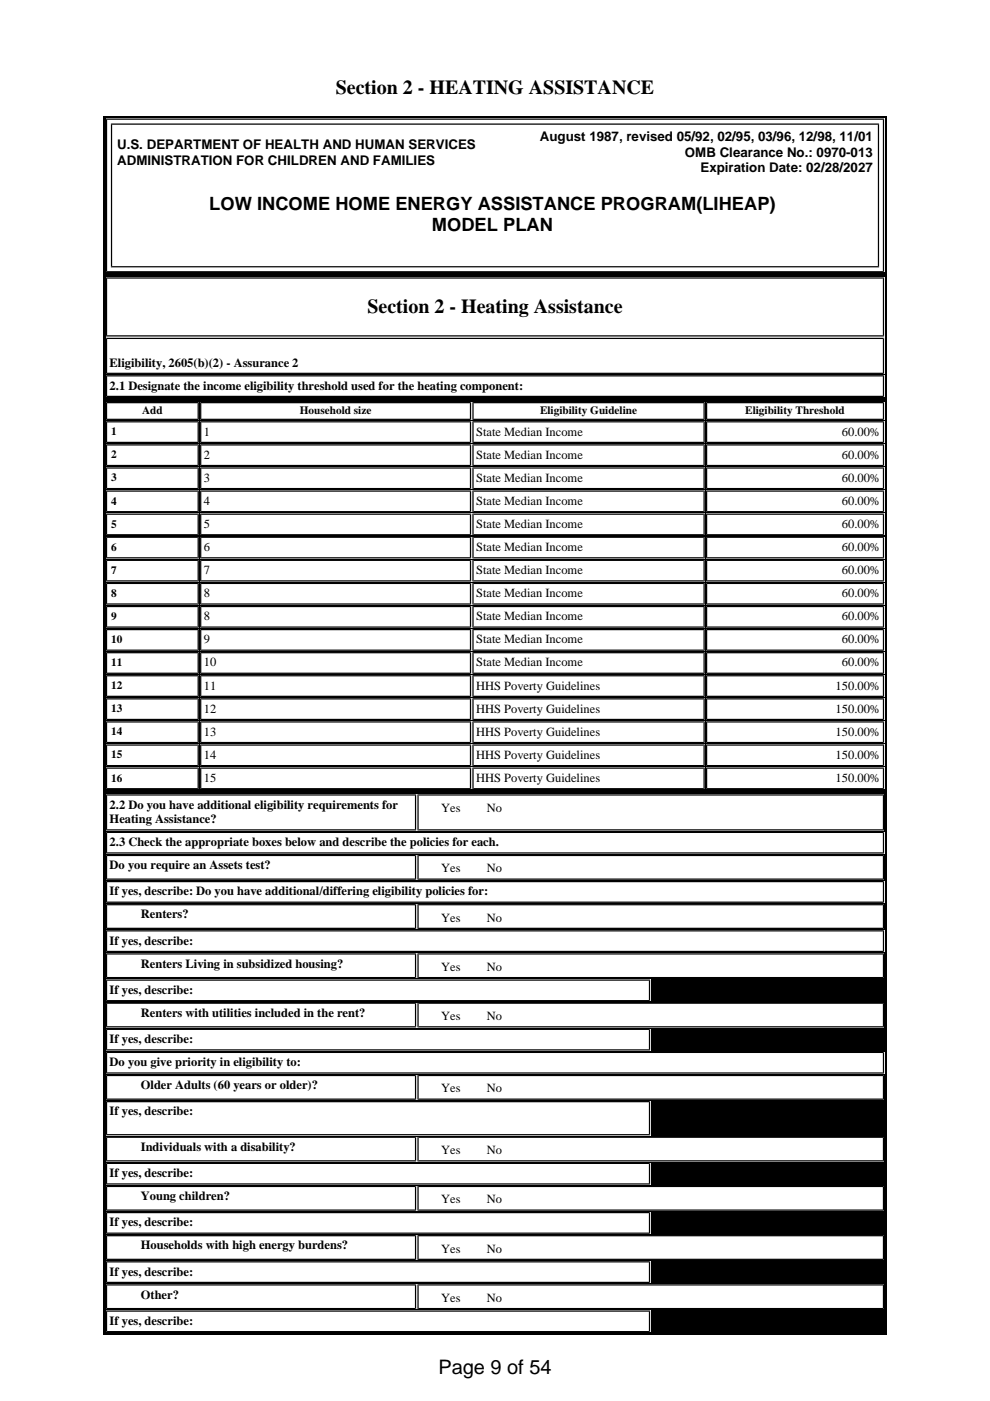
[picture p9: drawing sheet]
<svg xmlns="http://www.w3.org/2000/svg" width="210mm" height="297mm" viewBox="0 0 210 297" stroke-linecap="round" stroke-linejoin="round" font-family="sans-serif">
<path d="M21.9 24.6h166.1v33.7h-166.1z" fill="#000"/>
<path d="M21.9 24.7h166.1M22.1 24.6v33.7M187.8 24.6v33.7M21.9 58.1h166.1" fill="none" stroke="#000" stroke-width=".26"/>
<path d="M22.5 25.1h164.9v32.6h-164.9z" fill="#fff"/>
<path d="M22.5 25.3h164.9M22.6 25.1v32.6M23.5 26.3h162.9M23.6 26.2v30.5M186.3 26.2v30.5M187.3 25.1v32.6M21.9 58.4h166.1M22.1 58.3v26.4M22.5 57.6h164.9M23.5 56.6h162.9M187.8 58.3v26.4M21.9 84.6h166.1" fill="none" stroke="#000" stroke-width=".26"/>
<path d="M21.9 58.3h166.1v26.4h-166.1z" fill="#000"/>
<path d="M22.5 58.8h164.9v12.5h-164.9z" fill="#fff"/>
<path d="M22.5 58.9h164.9M22.6 58.8v12.5M187.3 58.8v12.5M22.5 71.2h164.9" fill="none" stroke="#000" stroke-width=".26"/>
<path d="M22.5 71.6h164.9v7.7h-164.9z" fill="#fff"/>
<path d="M22.5 71.7h164.9M22.5 79.2h164.9M22.6 71.6v7.7M187.3 71.6v7.7" fill="none" stroke="#000" stroke-width=".26"/>
<path d="M22.5 79.5h164.9v4.7h-164.9z" fill="#fff"/>
<path d="M22.5 79.7h164.9M22.6 79.6v4.6M187.3 79.6v4.6M21.9 84.8h166.1M22.1 84.7v83.2M22.5 84h164.9M187.8 84.7v83.2M21.9 167.8h166.1" fill="none" stroke="#000" stroke-width=".26"/>
<path d="M21.9 84.7h166.1v83.2h-166.1z" fill="#000"/>
<path d="M22.5 85.2h19.7v3.8h-19.7z" fill="#fff"/>
<path d="M22.5 85.4h19.7M22.5 88.9h19.7M22.6 85.2v3.8M42 85.2v3.8" fill="none" stroke="#000" stroke-width=".26"/>
<path d="M42.4 85.2h57.5v3.8h-57.5z" fill="#fff"/>
<path d="M42.4 85.4h57.5M42.4 88.9h57.5M42.6 85.2v3.8M99.8 85.2v3.8" fill="none" stroke="#000" stroke-width=".26"/>
<path d="M100.2 85.2h49.2v3.8h-49.2z" fill="#fff"/>
<path d="M100.2 85.4h49.2M100.2 88.9h49.2M100.3 85.2v3.8M149.3 85.2v3.8" fill="none" stroke="#000" stroke-width=".26"/>
<path d="M149.7 85.2h37.7v3.8h-37.7z" fill="#fff"/>
<path d="M149.7 85.4h37.7M149.7 88.9h37.7M149.8 85.2v3.8M187.3 85.2v3.8" fill="none" stroke="#000" stroke-width=".26"/>
<path d="M22.5 89.3h19.7v4.6h-19.7z" fill="#fff"/>
<path d="M22.5 89.4h19.7M22.5 93.8h19.7M22.6 89.3v4.6M42 89.3v4.6" fill="none" stroke="#000" stroke-width=".26"/>
<path d="M42.4 89.3h57.5v4.6h-57.5z" fill="#fff"/>
<path d="M42.4 89.4h57.5M42.4 93.8h57.5M42.6 89.3v4.6M99.8 89.3v4.6" fill="none" stroke="#000" stroke-width=".26"/>
<path d="M100.2 89.3h49.2v4.6h-49.2z" fill="#fff"/>
<path d="M100.2 89.4h49.2M100.2 93.8h49.2M100.3 89.3v4.6M149.3 89.3v4.6" fill="none" stroke="#000" stroke-width=".26"/>
<path d="M149.7 89.3h37.7v4.6h-37.7z" fill="#fff"/>
<path d="M149.7 89.4h37.7M149.7 93.8h37.7M149.8 89.3v4.6M187.3 89.3v4.6" fill="none" stroke="#000" stroke-width=".26"/>
<path d="M22.5 94.2h19.7v4.6h-19.7z" fill="#fff"/>
<path d="M22.5 94.3h19.7M22.5 98.7h19.7M22.6 94.2v4.6M42 94.2v4.6" fill="none" stroke="#000" stroke-width=".26"/>
<path d="M42.4 94.2h57.5v4.6h-57.5z" fill="#fff"/>
<path d="M42.4 94.3h57.5M42.4 98.7h57.5M42.6 94.2v4.6M99.8 94.2v4.6" fill="none" stroke="#000" stroke-width=".26"/>
<path d="M100.2 94.2h49.2v4.6h-49.2z" fill="#fff"/>
<path d="M100.2 94.3h49.2M100.2 98.7h49.2M100.3 94.2v4.6M149.3 94.2v4.6" fill="none" stroke="#000" stroke-width=".26"/>
<path d="M149.7 94.2h37.7v4.6h-37.7z" fill="#fff"/>
<path d="M149.7 94.3h37.7M149.7 98.7h37.7M149.8 94.2v4.6M187.3 94.2v4.6" fill="none" stroke="#000" stroke-width=".26"/>
<path d="M22.5 99.1h19.7v4.6h-19.7z" fill="#fff"/>
<path d="M22.5 99.2h19.7M22.6 99.1v4.6M42 99.1v4.6M22.5 103.6h19.7" fill="none" stroke="#000" stroke-width=".26"/>
<path d="M42.4 99.1h57.5v4.6h-57.5z" fill="#fff"/>
<path d="M42.4 99.2h57.5M42.6 99.1v4.6M99.8 99.1v4.6M42.4 103.6h57.5" fill="none" stroke="#000" stroke-width=".26"/>
<path d="M100.2 99.1h49.2v4.6h-49.2z" fill="#fff"/>
<path d="M100.2 99.2h49.2M100.3 99.1v4.6M149.3 99.1v4.6M100.2 103.6h49.2" fill="none" stroke="#000" stroke-width=".26"/>
<path d="M149.7 99.1h37.7v4.6h-37.7z" fill="#fff"/>
<path d="M149.7 99.2h37.7M149.8 99.1v4.6M187.3 99.1v4.6M149.7 103.6h37.7" fill="none" stroke="#000" stroke-width=".26"/>
<path d="M22.5 104h19.7v4.6h-19.7z" fill="#fff"/>
<path d="M22.5 104.1h19.7M22.5 108.5h19.7M22.6 104v4.6M42 104v4.6" fill="none" stroke="#000" stroke-width=".26"/>
<path d="M42.4 104h57.5v4.6h-57.5z" fill="#fff"/>
<path d="M42.4 104.1h57.5M42.4 108.5h57.5M42.6 104v4.6M99.8 104v4.6" fill="none" stroke="#000" stroke-width=".26"/>
<path d="M100.2 104h49.2v4.6h-49.2z" fill="#fff"/>
<path d="M100.2 104.1h49.2M100.2 108.5h49.2M100.3 104v4.6M149.3 104v4.6" fill="none" stroke="#000" stroke-width=".26"/>
<path d="M149.7 104h37.7v4.6h-37.7z" fill="#fff"/>
<path d="M149.7 104.1h37.7M149.7 108.5h37.7M149.8 104v4.6M187.3 104v4.6" fill="none" stroke="#000" stroke-width=".26"/>
<path d="M22.5 108.9h19.7v4.6h-19.7z" fill="#fff"/>
<path d="M22.5 109h19.7M22.5 113.4h19.7M22.6 108.9v4.6M42 108.9v4.6" fill="none" stroke="#000" stroke-width=".26"/>
<path d="M42.4 108.9h57.5v4.6h-57.5z" fill="#fff"/>
<path d="M42.4 109h57.5M42.4 113.4h57.5M42.6 108.9v4.6M99.8 108.9v4.6" fill="none" stroke="#000" stroke-width=".26"/>
<path d="M100.2 108.9h49.2v4.6h-49.2z" fill="#fff"/>
<path d="M100.2 109h49.2M100.2 113.4h49.2M100.3 108.9v4.6M149.3 108.9v4.6" fill="none" stroke="#000" stroke-width=".26"/>
<path d="M149.7 108.9h37.7v4.6h-37.7z" fill="#fff"/>
<path d="M149.7 109h37.7M149.7 113.4h37.7M149.8 108.9v4.6M187.3 108.9v4.6" fill="none" stroke="#000" stroke-width=".26"/>
<path d="M22.5 113.8h19.7v4.6h-19.7z" fill="#fff"/>
<path d="M22.5 113.9h19.7M22.5 118.3h19.7M22.6 113.8v4.6M42 113.8v4.6" fill="none" stroke="#000" stroke-width=".26"/>
<path d="M42.4 113.8h57.5v4.6h-57.5z" fill="#fff"/>
<path d="M42.4 113.9h57.5M42.4 118.3h57.5M42.6 113.8v4.6M99.8 113.8v4.6" fill="none" stroke="#000" stroke-width=".26"/>
<path d="M100.2 113.8h49.2v4.6h-49.2z" fill="#fff"/>
<path d="M100.2 113.9h49.2M100.2 118.3h49.2M100.3 113.8v4.6M149.3 113.8v4.6" fill="none" stroke="#000" stroke-width=".26"/>
<path d="M149.7 113.8h37.7v4.6h-37.7z" fill="#fff"/>
<path d="M149.7 113.9h37.7M149.7 118.3h37.7M149.8 113.8v4.6M187.3 113.8v4.6" fill="none" stroke="#000" stroke-width=".26"/>
<path d="M22.5 118.7h19.7v4.6h-19.7z" fill="#fff"/>
<path d="M22.5 118.8h19.7M22.6 118.7v4.6M42 118.7v4.6M22.5 123.2h19.7" fill="none" stroke="#000" stroke-width=".26"/>
<path d="M42.4 118.7h57.5v4.6h-57.5z" fill="#fff"/>
<path d="M42.4 118.8h57.5M42.6 118.7v4.6M99.8 118.7v4.6M42.4 123.2h57.5" fill="none" stroke="#000" stroke-width=".26"/>
<path d="M100.2 118.7h49.2v4.6h-49.2z" fill="#fff"/>
<path d="M100.2 118.8h49.2M100.3 118.7v4.6M149.3 118.7v4.6M100.2 123.2h49.2" fill="none" stroke="#000" stroke-width=".26"/>
<path d="M149.7 118.7h37.7v4.6h-37.7z" fill="#fff"/>
<path d="M149.7 118.8h37.7M149.8 118.7v4.6M187.3 118.7v4.6M149.7 123.2h37.7" fill="none" stroke="#000" stroke-width=".26"/>
<path d="M22.5 123.6h19.7v4.6h-19.7z" fill="#fff"/>
<path d="M22.5 123.7h19.7M22.5 128.1h19.7M22.6 123.6v4.6M42 123.6v4.6" fill="none" stroke="#000" stroke-width=".26"/>
<path d="M42.4 123.6h57.5v4.6h-57.5z" fill="#fff"/>
<path d="M42.4 123.7h57.5M42.4 128.1h57.5M42.6 123.6v4.6M99.8 123.6v4.6" fill="none" stroke="#000" stroke-width=".26"/>
<path d="M100.2 123.6h49.2v4.6h-49.2z" fill="#fff"/>
<path d="M100.2 123.7h49.2M100.2 128.1h49.2M100.3 123.6v4.6M149.3 123.6v4.6" fill="none" stroke="#000" stroke-width=".26"/>
<path d="M149.7 123.6h37.7v4.6h-37.7z" fill="#fff"/>
<path d="M149.7 123.7h37.7M149.7 128.1h37.7M149.8 123.6v4.6M187.3 123.6v4.6" fill="none" stroke="#000" stroke-width=".26"/>
<path d="M22.5 128.5h19.7v4.6h-19.7z" fill="#fff"/>
<path d="M22.5 128.6h19.7M22.5 133h19.7M22.6 128.5v4.6M42 128.5v4.6" fill="none" stroke="#000" stroke-width=".26"/>
<path d="M42.4 128.5h57.5v4.6h-57.5z" fill="#fff"/>
<path d="M42.4 128.6h57.5M42.4 133h57.5M42.6 128.5v4.6M99.8 128.5v4.6" fill="none" stroke="#000" stroke-width=".26"/>
<path d="M100.2 128.5h49.2v4.6h-49.2z" fill="#fff"/>
<path d="M100.2 128.6h49.2M100.2 133h49.2M100.3 128.5v4.6M149.3 128.5v4.6" fill="none" stroke="#000" stroke-width=".26"/>
<path d="M149.7 128.5h37.7v4.6h-37.7z" fill="#fff"/>
<path d="M149.7 128.6h37.7M149.7 133h37.7M149.8 128.5v4.6M187.3 128.5v4.6" fill="none" stroke="#000" stroke-width=".26"/>
<path d="M22.5 133.4h19.7v4.6h-19.7z" fill="#fff"/>
<path d="M22.5 133.5h19.7M22.5 137.9h19.7M22.6 133.4v4.6M42 133.4v4.6" fill="none" stroke="#000" stroke-width=".26"/>
<path d="M42.4 133.4h57.5v4.6h-57.5z" fill="#fff"/>
<path d="M42.4 133.5h57.5M42.4 137.9h57.5M42.6 133.4v4.6M99.8 133.4v4.6" fill="none" stroke="#000" stroke-width=".26"/>
<path d="M100.2 133.4h49.2v4.6h-49.2z" fill="#fff"/>
<path d="M100.2 133.5h49.2M100.2 137.9h49.2M100.3 133.4v4.6M149.3 133.4v4.6" fill="none" stroke="#000" stroke-width=".26"/>
<path d="M149.7 133.4h37.7v4.6h-37.7z" fill="#fff"/>
<path d="M149.7 133.5h37.7M149.7 137.9h37.7M149.8 133.4v4.6M187.3 133.4v4.6" fill="none" stroke="#000" stroke-width=".26"/>
<path d="M22.5 138.2h19.7v4.7h-19.7z" fill="#fff"/>
<path d="M22.5 138.4h19.7M22.6 138.3v4.6M42 138.3v4.6M22.5 142.7h19.7" fill="none" stroke="#000" stroke-width=".26"/>
<path d="M42.4 138.2h57.5v4.7h-57.5z" fill="#fff"/>
<path d="M42.4 138.4h57.5M42.6 138.3v4.6M99.8 138.3v4.6M42.4 142.7h57.5" fill="none" stroke="#000" stroke-width=".26"/>
<path d="M100.2 138.2h49.2v4.7h-49.2z" fill="#fff"/>
<path d="M100.2 138.4h49.2M100.3 138.3v4.6M149.3 138.3v4.6M100.2 142.7h49.2" fill="none" stroke="#000" stroke-width=".26"/>
<path d="M149.7 138.2h37.7v4.7h-37.7z" fill="#fff"/>
<path d="M149.7 138.4h37.7M149.8 138.3v4.6M187.3 138.3v4.6M149.7 142.7h37.7" fill="none" stroke="#000" stroke-width=".26"/>
<path d="M22.5 143.1h19.7v4.7h-19.7z" fill="#fff"/>
<path d="M22.5 143.3h19.7M22.5 147.6h19.7M22.6 143.1v4.7M42 143.1v4.7" fill="none" stroke="#000" stroke-width=".26"/>
<path d="M42.4 143.1h57.5v4.7h-57.5z" fill="#fff"/>
<path d="M42.4 143.3h57.5M42.4 147.6h57.5M42.6 143.1v4.7M99.8 143.1v4.7" fill="none" stroke="#000" stroke-width=".26"/>
<path d="M100.2 143.1h49.2v4.7h-49.2z" fill="#fff"/>
<path d="M100.2 143.3h49.2M100.2 147.6h49.2M100.3 143.1v4.7M149.3 143.1v4.7" fill="none" stroke="#000" stroke-width=".26"/>
<path d="M149.7 143.1h37.7v4.7h-37.7z" fill="#fff"/>
<path d="M149.7 143.3h37.7M149.7 147.6h37.7M149.8 143.1v4.7M187.3 143.1v4.7" fill="none" stroke="#000" stroke-width=".26"/>
<path d="M22.5 148h19.7v4.7h-19.7z" fill="#fff"/>
<path d="M22.5 148.2h19.7M22.5 152.5h19.7M22.6 148v4.7M42 148v4.7" fill="none" stroke="#000" stroke-width=".26"/>
<path d="M42.4 148h57.5v4.7h-57.5z" fill="#fff"/>
<path d="M42.4 148.2h57.5M42.4 152.5h57.5M42.6 148v4.7M99.8 148v4.7" fill="none" stroke="#000" stroke-width=".26"/>
<path d="M100.2 148h49.2v4.7h-49.2z" fill="#fff"/>
<path d="M100.2 148.2h49.2M100.2 152.5h49.2M100.3 148v4.7M149.3 148v4.7" fill="none" stroke="#000" stroke-width=".26"/>
<path d="M149.7 148h37.7v4.7h-37.7z" fill="#fff"/>
<path d="M149.7 148.2h37.7M149.7 152.5h37.7M149.8 148v4.7M187.3 148v4.7" fill="none" stroke="#000" stroke-width=".26"/>
<path d="M22.5 152.9h19.7v4.7h-19.7z" fill="#fff"/>
<path d="M22.5 153.1h19.7M22.5 157.4h19.7M22.6 152.9v4.7M42 152.9v4.7" fill="none" stroke="#000" stroke-width=".26"/>
<path d="M42.4 152.9h57.5v4.7h-57.5z" fill="#fff"/>
<path d="M42.4 153.1h57.5M42.4 157.4h57.5M42.6 152.9v4.7M99.8 152.9v4.7" fill="none" stroke="#000" stroke-width=".26"/>
<path d="M100.2 152.9h49.2v4.7h-49.2z" fill="#fff"/>
<path d="M100.2 153.1h49.2M100.2 157.4h49.2M100.3 152.9v4.7M149.3 152.9v4.7" fill="none" stroke="#000" stroke-width=".26"/>
<path d="M149.7 152.9h37.7v4.7h-37.7z" fill="#fff"/>
<path d="M149.7 153.1h37.7M149.7 157.4h37.7M149.8 152.9v4.7M187.3 152.9v4.7" fill="none" stroke="#000" stroke-width=".26"/>
<path d="M22.5 157.8h19.7v4.7h-19.7z" fill="#fff"/>
<path d="M22.5 158h19.7M22.6 157.8v4.7M42 157.8v4.7M22.5 162.3h19.7" fill="none" stroke="#000" stroke-width=".26"/>
<path d="M42.4 157.8h57.5v4.7h-57.5z" fill="#fff"/>
<path d="M42.4 158h57.5M42.6 157.8v4.7M99.8 157.8v4.7M42.4 162.3h57.5" fill="none" stroke="#000" stroke-width=".26"/>
<path d="M100.2 157.8h49.2v4.7h-49.2z" fill="#fff"/>
<path d="M100.2 158h49.2M100.3 157.8v4.7M149.3 157.8v4.7M100.2 162.3h49.2" fill="none" stroke="#000" stroke-width=".26"/>
<path d="M149.7 157.8h37.7v4.7h-37.7z" fill="#fff"/>
<path d="M149.7 158h37.7M149.8 157.8v4.7M187.3 157.8v4.7M149.7 162.3h37.7" fill="none" stroke="#000" stroke-width=".26"/>
<path d="M22.5 162.7h19.7v4.7h-19.7z" fill="#fff"/>
<path d="M22.5 162.9h19.7M22.5 167.2h19.7M22.6 162.7v4.7M42 162.7v4.7" fill="none" stroke="#000" stroke-width=".26"/>
<path d="M42.4 162.7h57.5v4.7h-57.5z" fill="#fff"/>
<path d="M42.4 162.9h57.5M42.4 167.2h57.5M42.6 162.7v4.7M99.8 162.7v4.7" fill="none" stroke="#000" stroke-width=".26"/>
<path d="M100.2 162.7h49.2v4.7h-49.2z" fill="#fff"/>
<path d="M100.2 162.9h49.2M100.2 167.2h49.2M100.3 162.7v4.7M149.3 162.7v4.7" fill="none" stroke="#000" stroke-width=".26"/>
<path d="M149.7 162.7h37.7v4.7h-37.7z" fill="#fff"/>
<path d="M21.9 168h166.1M22.1 167.9v115.1M149.7 162.9h37.7M149.7 167.2h37.7M149.8 162.7v4.7M187.3 162.7v4.7M187.8 167.9v115.1M21.9 282.9h166.1" fill="none" stroke="#000" stroke-width=".26"/>
<path d="M21.9 167.9h166.1v115.1h-166.1z" fill="#000"/>
<path d="M22.5 168.4h65.7v7.7h-65.7z" fill="#fff"/>
<path d="M22.5 168.5h65.7M22.5 176h65.7M22.6 168.4v7.7M88.1 168.4v7.7" fill="none" stroke="#000" stroke-width=".26"/>
<path d="M88.5 168.4h98.9v7.7h-98.9z" fill="#fff"/>
<path d="M88.5 168.5h98.9M88.5 176h98.9M88.6 168.4v7.7M187.3 168.4v7.7" fill="none" stroke="#000" stroke-width=".26"/>
<path d="M22.5 176.3h164.9v4.7h-164.9z" fill="#fff"/>
<path d="M22.5 176.5h164.9M22.6 176.4v4.6M187.3 176.4v4.6M22.5 180.8h164.9" fill="none" stroke="#000" stroke-width=".26"/>
<path d="M22.5 181.2h65.7v5.3h-65.7z" fill="#fff"/>
<path d="M22.5 181.4h65.7M22.5 186.4h65.7M22.6 181.2v5.3M88.1 181.2v5.3" fill="none" stroke="#000" stroke-width=".26"/>
<path d="M88.5 181.2h98.9v5.3h-98.9z" fill="#fff"/>
<path d="M88.5 181.4h98.9M88.5 186.4h98.9M88.6 181.2v5.3M187.3 181.2v5.3" fill="none" stroke="#000" stroke-width=".26"/>
<path d="M22.5 186.8h164.9v4.6h-164.9z" fill="#fff"/>
<path d="M22.5 186.9h164.9M22.5 191.3h164.9M22.6 186.8v4.6M187.3 186.8v4.6" fill="none" stroke="#000" stroke-width=".26"/>
<path d="M22.5 191.7h65.7v5.3h-65.7z" fill="#fff"/>
<path d="M22.5 191.8h65.7M22.5 196.8h65.7M22.6 191.7v5.3M88.1 191.7v5.3" fill="none" stroke="#000" stroke-width=".26"/>
<path d="M88.5 191.7h98.9v5.3h-98.9z" fill="#fff"/>
<path d="M88.5 191.8h98.9M88.5 196.8h98.9M88.6 191.7v5.3M187.3 191.7v5.3" fill="none" stroke="#000" stroke-width=".26"/>
<path d="M22.5 197.2h164.9v4.7h-164.9z" fill="#fff"/>
<path d="M22.5 197.4h164.9M22.6 197.2v4.7M187.3 197.2v4.7M22.5 201.7h164.9" fill="none" stroke="#000" stroke-width=".26"/>
<path d="M22.5 202.1h65.7v5.3h-65.7z" fill="#fff"/>
<path d="M22.5 202.3h65.7M22.5 207.3h65.7M22.6 202.1v5.3M88.1 202.1v5.3" fill="none" stroke="#000" stroke-width=".26"/>
<path d="M88.5 202.1h98.9v5.3h-98.9z" fill="#fff"/>
<path d="M88.5 202.3h98.9M88.5 207.3h98.9M88.6 202.1v5.3M187.3 202.1v5.3" fill="none" stroke="#000" stroke-width=".26"/>
<path d="M22.5 207.7h115.3v4.6h-115.3z" fill="#fff"/>
<path d="M22.5 207.8h115.3M22.5 212.2h115.3M22.6 207.7v4.6M137.7 207.7v4.6" fill="none" stroke="#000" stroke-width=".26"/>
<path d="M22.5 212.6h65.7v5.2h-65.7z" fill="#fff"/>
<path d="M22.5 212.7h65.7M22.5 217.7h65.7M22.6 212.6v5.2M88.1 212.6v5.2" fill="none" stroke="#000" stroke-width=".26"/>
<path d="M88.5 212.6h98.9v5.2h-98.9z" fill="#fff"/>
<path d="M88.5 212.7h98.9M88.5 217.7h98.9M88.6 212.6v5.2M187.3 212.6v5.2" fill="none" stroke="#000" stroke-width=".26"/>
<path d="M22.5 218.1h115.3v4.6h-115.3z" fill="#fff"/>
<path d="M22.5 218.2h115.3M22.6 218.1v4.6M137.7 218.1v4.6M22.5 222.6h115.3" fill="none" stroke="#000" stroke-width=".26"/>
<path d="M22.5 223h164.9v4.6h-164.9z" fill="#fff"/>
<path d="M22.5 223.1h164.9M22.5 227.5h164.9M22.6 223v4.6M187.3 223v4.6" fill="none" stroke="#000" stroke-width=".26"/>
<path d="M22.5 227.9h65.7v5.3h-65.7z" fill="#fff"/>
<path d="M22.5 228h65.7M22.5 233h65.7M22.6 227.9v5.3M88.1 227.9v5.3" fill="none" stroke="#000" stroke-width=".26"/>
<path d="M88.5 227.9h98.9v5.3h-98.9z" fill="#fff"/>
<path d="M88.5 228h98.9M88.5 233h98.9M88.6 227.9v5.3M187.3 227.9v5.3" fill="none" stroke="#000" stroke-width=".26"/>
<path d="M22.5 233.4h115.3v7.3h-115.3z" fill="#fff"/>
<path d="M22.5 233.6h115.3M22.6 233.4v7.3M137.7 233.4v7.3M22.5 240.6h115.3" fill="none" stroke="#000" stroke-width=".26"/>
<path d="M22.5 241h65.7v5.3h-65.7z" fill="#fff"/>
<path d="M22.5 241.1h65.7M22.5 246.1h65.7M22.6 241v5.3M88.1 241v5.3" fill="none" stroke="#000" stroke-width=".26"/>
<path d="M88.5 241h98.9v5.3h-98.9z" fill="#fff"/>
<path d="M88.5 241.1h98.9M88.5 246.1h98.9M88.6 241v5.3M187.3 241v5.3" fill="none" stroke="#000" stroke-width=".26"/>
<path d="M22.5 246.5h115.3v4.7h-115.3z" fill="#fff"/>
<path d="M22.5 246.7h115.3M22.5 251h115.3M22.6 246.5v4.7M137.7 246.5v4.7" fill="none" stroke="#000" stroke-width=".26"/>
<path d="M22.5 251.4h65.7v5.3h-65.7z" fill="#fff"/>
<path d="M22.5 251.5h65.7M22.5 256.6h65.7M22.6 251.4v5.3M88.1 251.4v5.3" fill="none" stroke="#000" stroke-width=".26"/>
<path d="M88.5 251.4h98.9v5.3h-98.9z" fill="#fff"/>
<path d="M88.5 251.5h98.9M88.5 256.6h98.9M88.6 251.4v5.3M187.3 251.4v5.3" fill="none" stroke="#000" stroke-width=".26"/>
<path d="M22.5 257h115.3v4.6h-115.3z" fill="#fff"/>
<path d="M22.5 257.1h115.3M22.6 257v4.6M137.7 257v4.6M22.5 261.5h115.3" fill="none" stroke="#000" stroke-width=".26"/>
<path d="M22.5 261.9h65.7v5.2h-65.7z" fill="#fff"/>
<path d="M22.5 262h65.7M22.5 267h65.7M22.6 261.9v5.2M88.1 261.9v5.2" fill="none" stroke="#000" stroke-width=".26"/>
<path d="M88.5 261.9h98.9v5.2h-98.9z" fill="#fff"/>
<path d="M88.5 262h98.9M88.5 267h98.9M88.6 261.9v5.2M187.3 261.9v5.2" fill="none" stroke="#000" stroke-width=".26"/>
<path d="M22.5 267.4h115.3v4.6h-115.3z" fill="#fff"/>
<path d="M22.5 267.5h115.3M22.5 271.9h115.3M22.6 267.4v4.6M137.7 267.4v4.6" fill="none" stroke="#000" stroke-width=".26"/>
<path d="M22.5 272.3h65.7v5.3h-65.7z" fill="#fff"/>
<path d="M22.5 272.4h65.7M22.5 277.4h65.7M22.6 272.3v5.3M88.1 272.3v5.3" fill="none" stroke="#000" stroke-width=".26"/>
<path d="M88.5 272.3h98.9v5.3h-98.9z" fill="#fff"/>
<path d="M88.5 272.4h98.9M88.5 277.4h98.9M88.6 272.3v5.3M187.3 272.3v5.3" fill="none" stroke="#000" stroke-width=".26"/>
<path d="M22.5 277.8h115.3v4.7h-115.3z" fill="#fff"/>
<path d="M22.5 278h115.3M22.6 277.8v4.7M137.7 277.8v4.7M22.5 282.3h115.3" fill="none" stroke="#000" stroke-width=".26"/>
<g font-size="4.2">
<text x="71.2" y="19.8">Section 2 - HEATING ASSISTANCE</text>
<text x="77.9" y="66.3">Section 2 - Heating Assistance</text>
<text x="92.9" y="291.3">Page 9 of 54</text>
</g>
<g font-size="3.9">
<text x="44.4" y="44.6">LOW INCOME HOME ENERGY ASSISTANCE PROGRAM(LIHEAP)</text>
<text x="91.6" y="49">MODEL PLAN</text>
</g>
<g font-size="2.8">
<text x="114.5" y="30">August 1987, revised 05/92, 02/95, 03/96, 12/98, 11/01</text>
<text x="24.8" y="31.6">U.S. DEPARTMENT OF HEALTH AND HUMAN SERVICES</text>
<text x="24.8" y="34.9">ADMINISTRATION FOR CHILDREN AND FAMILIES</text>
<text x="145.2" y="33.3">OMB Clearance No.: 0970-013</text>
<text x="148.5" y="36.5">Expiration Date: 02/28/2027</text>
</g>
<g font-size="2.6">
<text x="23.2" y="77.7">Eligibility, 2605(b)(2) - Assurance 2</text>
<text x="23.2" y="82.6">2.1 Designate the income eligibility threshold used for the heating component:</text>
<text x="43.2" y="92.4">1</text>
<text x="101" y="92.4">State Median Income</text>
<text x="178.5" y="92.4">60.00%</text>
<text x="43.2" y="97.3">2</text>
<text x="101" y="97.3">State Median Income</text>
<text x="178.5" y="97.3">60.00%</text>
<text x="43.2" y="102.1">3</text>
<text x="43.2" y="107">4</text>
<text x="101" y="102.1">State Median Income</text>
<text x="101" y="107">State Median Income</text>
<text x="178.5" y="102.1">60.00%</text>
<text x="178.5" y="107">60.00%</text>
<text x="43.2" y="111.9">5</text>
<text x="101" y="111.9">State Median Income</text>
<text x="178.5" y="111.9">60.00%</text>
<text x="43.2" y="116.8">6</text>
<text x="101" y="116.8">State Median Income</text>
<text x="178.5" y="116.8">60.00%</text>
<text x="43.2" y="121.7">7</text>
<text x="101" y="121.7">State Median Income</text>
<text x="178.5" y="121.7">60.00%</text>
<text x="43.2" y="126.6">8</text>
<text x="43.2" y="131.5">8</text>
<text x="101" y="126.6">State Median Income</text>
<text x="101" y="131.5">State Median Income</text>
<text x="178.5" y="126.6">60.00%</text>
<text x="178.5" y="131.5">60.00%</text>
<text x="43.2" y="136.4">9</text>
<text x="101" y="136.4">State Median Income</text>
<text x="178.5" y="136.4">60.00%</text>
<text x="43.2" y="141.3">10</text>
<text x="101" y="141.3">State Median Income</text>
<text x="178.5" y="141.3">60.00%</text>
<text x="43.2" y="146.2">11</text>
<text x="101" y="146.2">HHS Poverty Guidelines</text>
<text x="177.2" y="146.2">150.00%</text>
<text x="43.2" y="151.1">12</text>
<text x="43.2" y="156">13</text>
<text x="101" y="151.1">HHS Poverty Guidelines</text>
<text x="101" y="156">HHS Poverty Guidelines</text>
<text x="177.2" y="151.1">150.00%</text>
<text x="177.2" y="156">150.00%</text>
<text x="43.2" y="160.9">14</text>
<text x="101" y="160.9">HHS Poverty Guidelines</text>
<text x="177.2" y="160.9">150.00%</text>
<text x="43.2" y="165.8">15</text>
<text x="101" y="165.8">HHS Poverty Guidelines</text>
<text x="177.2" y="165.8">150.00%</text>
<text x="23.2" y="171.5">2.2 Do you have additional eligibility requirements for</text>
<text x="93.5" y="172.1">Yes</text>
<text x="103.2" y="172.1">No</text>
<text x="23.2" y="174.5">Heating Assistance?</text>
<text x="23.2" y="179.4">2.3 Check the appropriate boxes below and describe the policies for each.</text>
<text x="23.2" y="184.3">Do you require an Assets test?</text>
<text x="93.5" y="184.9">Yes</text>
<text x="103.2" y="184.9">No</text>
<text x="23.2" y="189.8">If yes, describe: Do you have additional/differing eligibility policies for:</text>
<text x="29.9" y="194.7">Renters?</text>
<text x="93.5" y="195.4">Yes</text>
<text x="103.2" y="195.4">No</text>
<text x="23.2" y="200.3">If yes, describe:</text>
<text x="29.9" y="205.2">Renters Living in subsidized housing?</text>
<text x="93.5" y="205.8">Yes</text>
<text x="103.2" y="205.8">No</text>
<text x="23.2" y="210.7">If yes, describe:</text>
<text x="29.9" y="215.6">Renters with utilities included in the rent?</text>
<text x="23.2" y="221.2">If yes, describe:</text>
<text x="93.5" y="216.3">Yes</text>
<text x="103.2" y="216.3">No</text>
<text x="23.2" y="226.1">Do you give priority in eligibility to:</text>
<text x="29.9" y="230.9">Older Adults (60 years or older)?</text>
<text x="93.5" y="231.6">Yes</text>
<text x="103.2" y="231.6">No</text>
<text x="23.2" y="236.5">If yes, describe:</text>
<text x="29.9" y="244">Individuals with a disability?</text>
<text x="93.5" y="244.7">Yes</text>
<text x="103.2" y="244.7">No</text>
<text x="23.2" y="249.6">If yes, describe:</text>
<text x="29.9" y="254.5">Young children?</text>
<text x="93.5" y="255.1">Yes</text>
<text x="103.2" y="255.1">No</text>
<text x="23.2" y="260">If yes, describe:</text>
<text x="29.9" y="264.9">Households with high energy burdens?</text>
<text x="93.5" y="265.6">Yes</text>
<text x="103.2" y="265.6">No</text>
<text x="23.2" y="270.5">If yes, describe:</text>
<text x="29.9" y="275.4">Other?</text>
<text x="93.5" y="276">Yes</text>
<text x="103.2" y="276">No</text>
<text x="23.2" y="280.9">If yes, describe:</text>
</g>
<g font-size="2.4">
<text x="30.1" y="87.8">Add</text>
<text x="63.6" y="87.8">Household size</text>
<text x="114.5" y="87.8">Eligibility Guideline</text>
<text x="158" y="87.8">Eligibility Threshold</text>
<text x="23.6" y="92.3">1</text>
<text x="23.6" y="97.2">2</text>
<text x="23.6" y="102.1">3</text>
<text x="23.6" y="107">4</text>
<text x="23.6" y="111.9">5</text>
<text x="23.6" y="116.8">6</text>
<text x="23.6" y="121.7">7</text>
<text x="23.6" y="126.5">8</text>
<text x="23.6" y="131.4">9</text>
<text x="23.6" y="136.3">10</text>
<text x="23.6" y="141.2">11</text>
<text x="23.6" y="146.1">12</text>
<text x="23.6" y="151">13</text>
<text x="23.6" y="155.9">14</text>
<text x="23.6" y="160.8">15</text>
<text x="23.6" y="165.7">16</text>
</g>
</svg>
